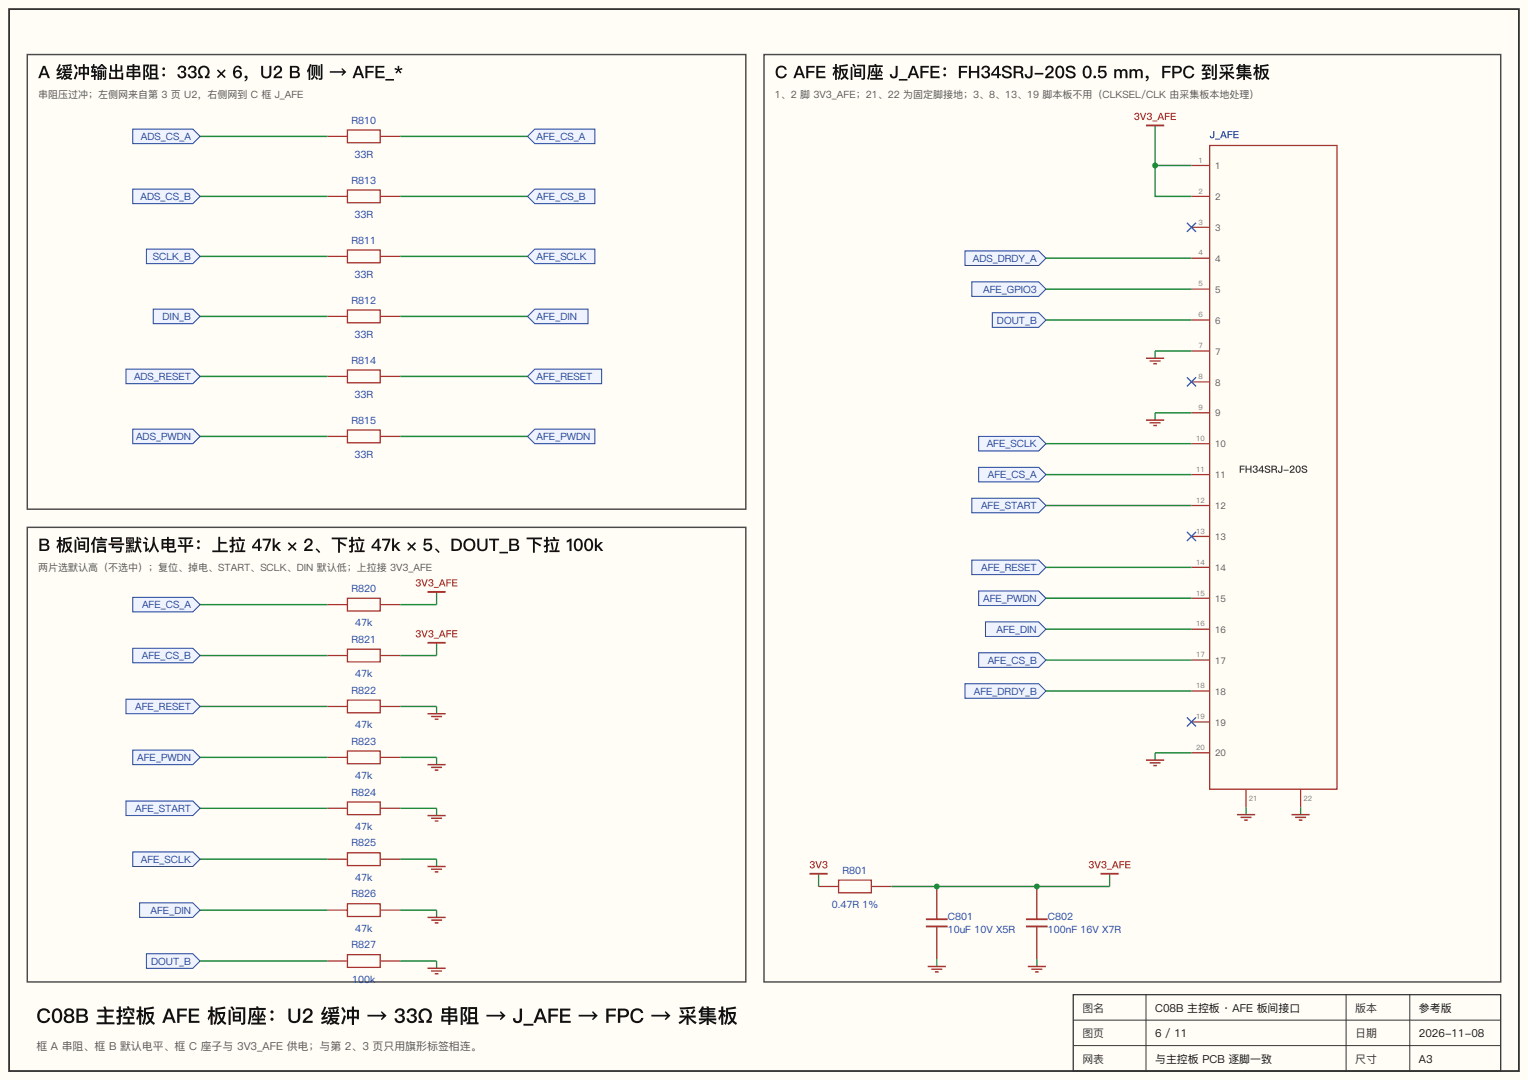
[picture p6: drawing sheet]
<svg xmlns="http://www.w3.org/2000/svg" width="444mm" height="314mm" viewBox="0 0 444 314" stroke-linecap="round" stroke-linejoin="round" font-family="sans-serif">
<path d="M0 0h444.5v314.3h-444.5z" fill="#fffdf6"/>
<path d="M2.6 2.6h439.3v309.1h-439.3z" fill="none" stroke="#333" stroke-width=".53"/>
<path d="M7.9 15.9h209.1v132.3h-209.1z" fill="none" stroke="#4a4a4a" stroke-width=".42"/>
<path d="M95.2 39.7h5.9M101.1 37.8h9.5v3.7h-9.5zM110.6 39.7h5.8" fill="none" stroke="#a8322d" stroke-width=".37"/>
<path d="M58.2 39.7h37" fill="none" stroke="#1f8a3a" stroke-width=".42"/>
<path d="M38.6 37.6h17.5l2.1 2.1-2.1 2.1h-17.5z" fill="#eef3ff"/>
<path d="M38.6 37.6h17.5l2.1 2.1-2.1 2.1h-17.5z" fill="none" stroke="#1d3f9a" stroke-width=".29"/>
<path d="M116.4 39.7h37.1" fill="none" stroke="#1f8a3a" stroke-width=".42"/>
<path d="M155.6 37.6h17.4v4.2h-17.4l-2.1-2.1z" fill="#eef3ff"/>
<path d="M155.6 37.6h17.4v4.2h-17.4l-2.1-2.1z" fill="none" stroke="#1d3f9a" stroke-width=".29"/>
<path d="M95.2 57.1h5.9M101.1 55.3h9.5v3.7h-9.5zM110.6 57.1h5.8" fill="none" stroke="#a8322d" stroke-width=".37"/>
<path d="M58.2 57.1h37" fill="none" stroke="#1f8a3a" stroke-width=".42"/>
<path d="M38.6 55h17.5l2.1 2.1-2.1 2.2h-17.5z" fill="#eef3ff"/>
<path d="M38.6 55h17.5l2.1 2.1-2.1 2.2h-17.5z" fill="none" stroke="#1d3f9a" stroke-width=".29"/>
<path d="M116.4 57.1h37.1" fill="none" stroke="#1f8a3a" stroke-width=".42"/>
<path d="M153.5 57.1l2.1-2.1h17.4v4.3h-17.4z" fill="#eef3ff"/>
<path d="M153.5 57.1l2.1-2.1h17.4v4.3h-17.4z" fill="none" stroke="#1d3f9a" stroke-width=".29"/>
<path d="M95.2 74.6h5.9M101.1 72.8h9.5v3.7h-9.5zM110.6 74.6h5.8" fill="none" stroke="#a8322d" stroke-width=".37"/>
<path d="M58.2 74.6h37" fill="none" stroke="#1f8a3a" stroke-width=".42"/>
<path d="M42.6 72.5h13.5l2.1 2.1-2.1 2.1h-13.5z" fill="#eef3ff"/>
<path d="M42.6 72.5h13.5l2.1 2.1-2.1 2.1h-13.5z" fill="none" stroke="#1d3f9a" stroke-width=".29"/>
<path d="M116.4 74.6h37.1" fill="none" stroke="#1f8a3a" stroke-width=".42"/>
<path d="M155.6 72.5h17.4v4.2h-17.4l-2.1-2.1z" fill="#eef3ff"/>
<path d="M155.6 72.5h17.4v4.2h-17.4l-2.1-2.1z" fill="none" stroke="#1d3f9a" stroke-width=".29"/>
<path d="M95.2 92.1h5.9M101.1 90.2h9.5v3.7h-9.5zM110.6 92.1h5.8" fill="none" stroke="#a8322d" stroke-width=".37"/>
<path d="M58.2 92.1h37" fill="none" stroke="#1f8a3a" stroke-width=".42"/>
<path d="M44.6 90h11.5l2.1 2.1-2.1 2.1h-11.5z" fill="#eef3ff"/>
<path d="M44.6 90h11.5l2.1 2.1-2.1 2.1h-11.5z" fill="none" stroke="#1d3f9a" stroke-width=".29"/>
<path d="M116.4 92.1h37.1" fill="none" stroke="#1f8a3a" stroke-width=".42"/>
<path d="M155.6 90h15.5v4.2h-15.5l-2.1-2.1z" fill="#eef3ff"/>
<path d="M155.6 90h15.5v4.2h-15.5l-2.1-2.1z" fill="none" stroke="#1d3f9a" stroke-width=".29"/>
<path d="M95.2 109.5h5.9M101.1 107.7h9.5v3.7h-9.5zM110.6 109.5h5.8" fill="none" stroke="#a8322d" stroke-width=".37"/>
<path d="M58.2 109.5h37" fill="none" stroke="#1f8a3a" stroke-width=".42"/>
<path d="M36.6 107.4h19.5l2.1 2.1-2.1 2.2h-19.5z" fill="#eef3ff"/>
<path d="M36.6 107.4h19.5l2.1 2.1-2.1 2.2h-19.5z" fill="none" stroke="#1d3f9a" stroke-width=".29"/>
<path d="M116.4 109.5h37.1" fill="none" stroke="#1f8a3a" stroke-width=".42"/>
<path d="M153.5 109.5l2.1-2.1h19.4v4.3h-19.4z" fill="#eef3ff"/>
<path d="M153.5 109.5l2.1-2.1h19.4v4.3h-19.4z" fill="none" stroke="#1d3f9a" stroke-width=".29"/>
<path d="M95.2 127h5.9M101.1 125.1h9.5v3.8h-9.5zM110.6 127h5.8" fill="none" stroke="#a8322d" stroke-width=".37"/>
<path d="M58.2 127h37" fill="none" stroke="#1f8a3a" stroke-width=".42"/>
<path d="M38.6 124.9h17.5l2.1 2.1-2.1 2.1h-17.5z" fill="#eef3ff"/>
<path d="M38.6 124.9h17.5l2.1 2.1-2.1 2.1h-17.5z" fill="none" stroke="#1d3f9a" stroke-width=".29"/>
<path d="M116.4 127h37.1" fill="none" stroke="#1f8a3a" stroke-width=".42"/>
<path d="M153.5 127l2.1-2.1h17.4v4.2h-17.4z" fill="#eef3ff"/>
<path d="M153.5 127l2.1-2.1h17.4v4.2h-17.4z" fill="none" stroke="#1d3f9a" stroke-width=".29"/>
<path d="M7.9 153.5h209.1v132.2h-209.1z" fill="none" stroke="#4a4a4a" stroke-width=".42"/>
<path d="M95.2 175.9h5.9M101.1 174.1h9.5v3.7h-9.5zM110.6 175.9h5.8" fill="none" stroke="#a8322d" stroke-width=".37"/>
<path d="M58.2 175.9h37" fill="none" stroke="#1f8a3a" stroke-width=".42"/>
<path d="M38.6 173.8h17.5l2.1 2.1-2.1 2.2h-17.5z" fill="#eef3ff"/>
<path d="M38.6 173.8h17.5l2.1 2.1-2.1 2.2h-17.5z" fill="none" stroke="#1d3f9a" stroke-width=".29"/>
<path d="M116.4 175.9h10.6M58.2 190.8h37" fill="none" stroke="#1f8a3a" stroke-width=".42"/>
<path d="M127 172.2v3.7" fill="none" stroke="#1f8a3a" stroke-width=".37"/>
<path d="M124.4 172.2h5.2" fill="none" stroke="#a8322d" stroke-width=".53"/>
<path d="M95.2 190.8h5.9M101.1 188.9h9.5v3.7h-9.5zM110.6 190.8h5.8" fill="none" stroke="#a8322d" stroke-width=".37"/>
<path d="M38.6 188.6h17.5l2.1 2.2-2.1 2.1h-17.5z" fill="#eef3ff"/>
<path d="M38.6 188.6h17.5l2.1 2.2-2.1 2.1h-17.5z" fill="none" stroke="#1d3f9a" stroke-width=".29"/>
<path d="M116.4 190.8h10.6M58.2 205.6h37" fill="none" stroke="#1f8a3a" stroke-width=".42"/>
<path d="M127 187.1v3.7" fill="none" stroke="#1f8a3a" stroke-width=".37"/>
<path d="M124.4 187.1h5.2" fill="none" stroke="#a8322d" stroke-width=".53"/>
<path d="M95.2 205.6h5.9M101.1 203.7h9.5v3.7h-9.5zM110.6 205.6h5.8" fill="none" stroke="#a8322d" stroke-width=".37"/>
<path d="M36.6 203.5h19.5l2.1 2.1-2.1 2.1h-19.5z" fill="#eef3ff"/>
<path d="M36.6 203.5h19.5l2.1 2.1-2.1 2.1h-19.5z" fill="none" stroke="#1d3f9a" stroke-width=".29"/>
<path d="M116.4 205.6h10.6M58.2 220.4h37" fill="none" stroke="#1f8a3a" stroke-width=".42"/>
<path d="M127 205.6v2.1" fill="none" stroke="#1f8a3a" stroke-width=".37"/>
<path d="M124.4 207.7h5.2M125.4 208.5h3.2M126.5 209.3h1" fill="none" stroke="#a8322d" stroke-width=".42"/>
<path d="M101.1 218.5h9.5v3.7h-9.5zM95.2 220.4h5.9M110.6 220.4h5.8" fill="none" stroke="#a8322d" stroke-width=".37"/>
<path d="M38.6 218.3h17.5l2.1 2.1-2.1 2.1h-17.5z" fill="#eef3ff"/>
<path d="M38.6 218.3h17.5l2.1 2.1-2.1 2.1h-17.5z" fill="none" stroke="#1d3f9a" stroke-width=".29"/>
<path d="M58.2 235.2h37M116.4 220.4h10.6" fill="none" stroke="#1f8a3a" stroke-width=".42"/>
<path d="M127 220.4v2.1" fill="none" stroke="#1f8a3a" stroke-width=".37"/>
<path d="M124.4 222.5h5.2M125.4 223.3h3.2M126.5 224.1h1" fill="none" stroke="#a8322d" stroke-width=".42"/>
<path d="M95.2 235.2h5.9M101.1 233.4h9.5v3.7h-9.5zM110.6 235.2h5.8" fill="none" stroke="#a8322d" stroke-width=".37"/>
<path d="M36.6 233.1h19.5l2.1 2.1-2.1 2.1h-19.5z" fill="#eef3ff"/>
<path d="M36.6 233.1h19.5l2.1 2.1-2.1 2.1h-19.5z" fill="none" stroke="#1d3f9a" stroke-width=".29"/>
<path d="M116.4 235.2h10.6M58.2 250h37" fill="none" stroke="#1f8a3a" stroke-width=".42"/>
<path d="M127 235.2v2.1" fill="none" stroke="#1f8a3a" stroke-width=".37"/>
<path d="M124.4 237.3h5.2M125.4 238.1h3.2M126.5 238.9h1" fill="none" stroke="#a8322d" stroke-width=".42"/>
<path d="M95.2 250h5.9M101.1 248.2h9.5v3.7h-9.5zM110.6 250h5.8" fill="none" stroke="#a8322d" stroke-width=".37"/>
<path d="M38.6 247.9h17.5l2.1 2.1-2.1 2.1h-17.5z" fill="#eef3ff"/>
<path d="M38.6 247.9h17.5l2.1 2.1-2.1 2.1h-17.5z" fill="none" stroke="#1d3f9a" stroke-width=".29"/>
<path d="M116.4 250h10.6M58.2 264.8h37" fill="none" stroke="#1f8a3a" stroke-width=".42"/>
<path d="M127 250v2.1" fill="none" stroke="#1f8a3a" stroke-width=".37"/>
<path d="M124.4 252.1h5.2M125.4 252.9h3.2M126.5 253.7h1" fill="none" stroke="#a8322d" stroke-width=".42"/>
<path d="M95.2 264.8h5.9M101.1 263h9.5v3.7h-9.5zM110.6 264.8h5.8" fill="none" stroke="#a8322d" stroke-width=".37"/>
<path d="M40.6 262.7h15.5l2.1 2.1-2.1 2.2h-15.5z" fill="#eef3ff"/>
<path d="M40.6 262.7h15.5l2.1 2.1-2.1 2.2h-15.5z" fill="none" stroke="#1d3f9a" stroke-width=".29"/>
<path d="M58.2 279.7h37M116.4 264.8h10.6" fill="none" stroke="#1f8a3a" stroke-width=".42"/>
<path d="M127 264.8v2.2" fill="none" stroke="#1f8a3a" stroke-width=".37"/>
<path d="M124.4 267h5.2M125.4 267.8h3.2M126.5 268.6h1" fill="none" stroke="#a8322d" stroke-width=".42"/>
<path d="M95.2 279.7h5.9M101.1 277.8h9.5v3.7h-9.5zM110.6 279.7h5.8" fill="none" stroke="#a8322d" stroke-width=".37"/>
<path d="M42.6 277.5h13.5l2.1 2.2-2.1 2.1h-13.5z" fill="#eef3ff"/>
<path d="M42.6 277.5h13.5l2.1 2.2-2.1 2.1h-13.5z" fill="none" stroke="#1d3f9a" stroke-width=".29"/>
<path d="M116.4 279.7h10.6" fill="none" stroke="#1f8a3a" stroke-width=".42"/>
<path d="M127 279.7v2.1" fill="none" stroke="#1f8a3a" stroke-width=".37"/>
<path d="M124.4 281.8h5.2M125.4 282.6h3.2M126.5 283.4h1" fill="none" stroke="#a8322d" stroke-width=".42"/>
<path d="M222.2 15.9h214.4v269.8h-214.4z" fill="none" stroke="#4a4a4a" stroke-width=".42"/>
<path d="M351.9 42.3h37v187.4h-37z" fill="#fffdf4"/>
<g fill="none" stroke="#a8322d" stroke-width=".37">
<path d="M346.6 48.2h5.3M346.6 57.1h5.3M351.9 42.3h37v187.4h-37zM346.6 66.1h5.3M346.6 75.1h5.3M346.6 84.1h5.3M346.6 93.1h5.3M346.6 102.1h5.3M346.6 111.1h5.3M346.6 120.1h5.3M346.6 129.1h5.3M346.6 138.1h5.3"/>
<path d="M346.6 147.1h5.3M346.6 156.1h5.3M346.6 165.1h5.3M346.6 174.1h5.3M346.6 183.1h5.3M346.6 192.1h5.3M346.6 201.1h5.3M346.6 210.1h5.3M346.6 219.1h5.3M362.5 229.7v5.2M378.4 229.7v5.2"/>
</g>
<path d="M345.3 64.8l2.6 2.7M347.9 64.8l-2.6 2.7" fill="none" stroke="#2050c0" stroke-width=".37"/>
<path d="M304.3 75.1h42.3" fill="none" stroke="#1f8a3a" stroke-width=".42"/>
<path d="M280.7 73h21.5l2.1 2.1-2.1 2.2h-21.5z" fill="#eef3ff"/>
<path d="M280.7 73h21.5l2.1 2.1-2.1 2.2h-21.5z" fill="none" stroke="#1d3f9a" stroke-width=".29"/>
<path d="M304.3 84.1h42.3" fill="none" stroke="#1f8a3a" stroke-width=".42"/>
<path d="M282.7 82h19.5l2.1 2.1-2.1 2.2h-19.5z" fill="#eef3ff"/>
<path d="M282.7 82h19.5l2.1 2.1-2.1 2.2h-19.5z" fill="none" stroke="#1d3f9a" stroke-width=".29"/>
<path d="M304.3 93.1h42.3" fill="none" stroke="#1f8a3a" stroke-width=".42"/>
<path d="M288.7 91h13.5l2.1 2.1-2.1 2.1h-13.5z" fill="#eef3ff"/>
<path d="M288.7 91h13.5l2.1 2.1-2.1 2.1h-13.5z" fill="none" stroke="#1d3f9a" stroke-width=".29"/>
<path d="M336 102.1h10.6M304.3 129.1h42.3M336 120.1h10.6" fill="none" stroke="#1f8a3a" stroke-width=".42"/>
<path d="M336 102.1v2.1M336 120.1v2.1" fill="none" stroke="#1f8a3a" stroke-width=".37"/>
<path d="M333.4 104.2h5.3M334.4 105h3.2M335.5 105.8h1M333.4 122.2h5.3M334.4 123h3.2M335.5 123.8h1" fill="none" stroke="#a8322d" stroke-width=".42"/>
<path d="M345.3 109.8l2.6 2.6M347.9 109.8l-2.6 2.6" fill="none" stroke="#2050c0" stroke-width=".37"/>
<path d="M284.7 127h17.5l2.1 2.1-2.1 2.1h-17.5z" fill="#eef3ff"/>
<path d="M284.7 127h17.5l2.1 2.1-2.1 2.1h-17.5z" fill="none" stroke="#1d3f9a" stroke-width=".29"/>
<path d="M304.3 138.1h42.3" fill="none" stroke="#1f8a3a" stroke-width=".42"/>
<path d="M284.7 136h17.5l2.1 2.1-2.1 2.1h-17.5z" fill="#eef3ff"/>
<path d="M284.7 136h17.5l2.1 2.1-2.1 2.1h-17.5z" fill="none" stroke="#1d3f9a" stroke-width=".29"/>
<path d="M304.3 147.1h42.3" fill="none" stroke="#1f8a3a" stroke-width=".42"/>
<path d="M282.7 145h19.5l2.1 2.1-2.1 2.1h-19.5z" fill="#eef3ff"/>
<path d="M282.7 145h19.5l2.1 2.1-2.1 2.1h-19.5z" fill="none" stroke="#1d3f9a" stroke-width=".29"/>
<path d="M345.3 154.8l2.6 2.6M347.9 154.8l-2.6 2.6" fill="none" stroke="#2050c0" stroke-width=".37"/>
<path d="M304.3 165.1h42.3" fill="none" stroke="#1f8a3a" stroke-width=".42"/>
<path d="M282.7 163h19.5l2.1 2.1-2.1 2.1h-19.5z" fill="#eef3ff"/>
<path d="M282.7 163h19.5l2.1 2.1-2.1 2.1h-19.5z" fill="none" stroke="#1d3f9a" stroke-width=".29"/>
<path d="M304.3 174.1h42.3" fill="none" stroke="#1f8a3a" stroke-width=".42"/>
<path d="M284.7 172h17.5l2.1 2.1-2.1 2.1h-17.5z" fill="#eef3ff"/>
<path d="M284.7 172h17.5l2.1 2.1-2.1 2.1h-17.5z" fill="none" stroke="#1d3f9a" stroke-width=".29"/>
<path d="M304.3 183.1h42.3" fill="none" stroke="#1f8a3a" stroke-width=".42"/>
<path d="M286.7 181h15.5l2.1 2.1-2.1 2.1h-15.5z" fill="#eef3ff"/>
<path d="M286.7 181h15.5l2.1 2.1-2.1 2.1h-15.5z" fill="none" stroke="#1d3f9a" stroke-width=".29"/>
<path d="M304.3 192.1h42.3" fill="none" stroke="#1f8a3a" stroke-width=".42"/>
<path d="M284.7 190h17.5l2.1 2.1-2.1 2.1h-17.5z" fill="#eef3ff"/>
<path d="M284.7 190h17.5l2.1 2.1-2.1 2.1h-17.5z" fill="none" stroke="#1d3f9a" stroke-width=".29"/>
<path d="M304.3 201.1h42.3" fill="none" stroke="#1f8a3a" stroke-width=".42"/>
<path d="M280.7 199h21.5l2.1 2.1-2.1 2.1h-21.5z" fill="#eef3ff"/>
<path d="M280.7 199h21.5l2.1 2.1-2.1 2.1h-21.5z" fill="none" stroke="#1d3f9a" stroke-width=".29"/>
<path d="M345.3 208.8l2.6 2.6M347.9 208.8l-2.6 2.6" fill="none" stroke="#2050c0" stroke-width=".37"/>
<path d="M336 40.2v8M346.6 48.2h-10.6v8.9h10.6M336 219.1h10.6M259.3 258h63.5" fill="none" stroke="#1f8a3a" stroke-width=".42"/>
<path d="M336 36.5v3.7M336 219.1v2.1M362.5 234.9v2.2M378.4 234.9v2.2M238.1 254.3v3.7M322.8 254.3v3.7M272.5 279.1v2.2M301.6 279.1v2.2" fill="none" stroke="#1f8a3a" stroke-width=".37"/>
<g fill="none" stroke="#a8322d" stroke-width=".42">
<path d="M333.4 221.2h5.3M334.4 222h3.2M335.5 222.8h1M359.8 237.1h5.3M360.9 237.9h3.2M361.9 238.7h1.1M375.7 237.1h5.3M376.8 237.9h3.1M377.8 238.7h1.1M269.9 281.3h5.3M270.9 282h3.2M272 282.8h1"/>
<path d="M299 281.3h5.3M300 282h3.2M301.1 282.8h1.1"/>
</g>
<path d="M333.4 36.5h5.3M235.5 254.3h5.3M320.1 254.3h5.3M269.3 267.5h6.4M269.3 269.6h6.4M298.4 267.5h6.4M298.4 269.6h6.4" fill="none" stroke="#a8322d" stroke-width=".53"/>
<path d="M238.1 258h5.8M243.9 256.1h9.6v3.7h-9.6zM253.5 258h5.8M272.5 258v9.5M301.6 258v9.5M272.5 269.6v9.5M301.6 269.6v9.5" fill="none" stroke="#a8322d" stroke-width=".37"/>
<path d="M312.2 289.5h124.4v22.2h-124.4z" fill="none" stroke="#333" stroke-width=".37"/>
<path d="M312.2 296.9h124.4M333.4 289.5v22.2M391.6 289.5v22.2M410.1 289.5v22.2M312.2 304.3h124.4" fill="none" stroke="#333" stroke-width=".29"/>
<g fill="#1f8a3a">
<circle cx="301.6" cy="258" r=".85"/>
<circle cx="336" cy="48.2" r=".85"/>
<circle cx="272.5" cy="258" r=".85"/>
</g>
<text font-size="5.8" fill="#111" x="10.6" y="297.7">C08B 主控板 AFE 板间座：U2 缓冲 → 33Ω 串阻 → J_AFE → FPC → 采集板</text>
<g font-size="5" fill="#111">
<text x="11.1" y="22.8">A 缓冲输出串阻：33Ω × 6，U2 B 侧 → AFE_*</text>
<text x="225.4" y="22.8">C AFE 板间座 J_AFE：FH34SRJ-20S 0.5 mm，FPC 到采集板</text>
<text x="11.1" y="160.3">B 板间信号默认电平：上拉 47k × 2、下拉 47k × 5、DOUT_B 下拉 100k</text>
</g>
<g font-size="3.2" fill="#333">
<text x="314.9" y="294.5">图名</text>
<text x="394.2" y="294.5">版本</text>
<text x="314.9" y="301.9">图页</text>
<text x="394.2" y="301.9">日 期</text>
<text x="314.9" y="309.3">网 表</text>
<text x="394.2" y="309.3">尺寸</text>
</g>
<g font-size="3.2" fill="#111">
<text x="336" y="294.5">C08B 主控板 · AFE 板间接口</text>
<text x="412.7" y="294.5">参考版</text>
<text x="336" y="301.9">6 / 11</text>
<text x="412.7" y="301.9">2026-11-08</text>
<text x="336" y="309.3">与主控板 PCB 逐脚一致</text>
<text x="412.7" y="309.3">A3</text>
</g>
<text font-size="3.2" fill="#555" x="10.6" y="305.6">框 A 串阻、框 B 默认电平、框 C 座子与 3V3_AFE 供电；与第 2、3 页只用旗形标签相连。</text>
<g font-size="2.9" fill="#555">
<text x="11.1" y="28.6">串阻压过冲；左侧网 来自 第 3 页 U2，右侧网 到 C 框 J_AFE</text>
<text x="225.4" y="28.6">1、2 脚 3V3_AFE；21、22 为固定脚接地；3、8、13、19 脚本板不用（CLKSEL/CLK 由采集板本地处理）</text>
<text x="11.1" y="166.2">两片选默认高（不选中）；复位、掉电、START、SCLK、DIN 默认低；上拉接 3V3_AFE</text>
</g>
<g font-size="2.9" fill="#1d3f9a">
<text x="102.2" y="36">R810</text>
<text x="41" y="40.7">ADS_CS_A</text>
<text x="156.1" y="40.7">AFE_CS_A</text>
<text x="351.9" y="40.2">J_AFE</text>
<text x="103.1" y="46">33R</text>
<text x="102.2" y="53.4">R813</text>
<text x="40.9" y="58.2">ADS_CS_B</text>
<text x="156.1" y="58.2">AFE_CS_B</text>
<text x="103.1" y="63.5">33R</text>
<text x="102.2" y="70.9">R811</text>
<text x="44.5" y="75.7">SCLK_B</text>
<text x="156.1" y="75.7">AFE_SCLK</text>
<text x="283" y="76.2">ADS_DRDY_A</text>
<text x="103.1" y="81">33R</text>
<text x="102.2" y="88.4">R812</text>
<text x="286" y="85.2">AFE_GPIO3</text>
<text x="47.3" y="93.1">DIN_B</text>
<text x="156.1" y="93.1">AFE_DIN</text>
<text x="290" y="94.2">DOUT_B</text>
<text x="103.1" y="98.4">33R</text>
<text x="102.2" y="105.8">R814</text>
<text x="39" y="110.6">ADS_RESET</text>
<text x="156.1" y="110.6">AFE_RESET</text>
<text x="103.1" y="115.9">33R</text>
<text x="102.2" y="123.3">R815</text>
<text x="39.6" y="128.1">ADS_PWDN</text>
<text x="156.1" y="128.1">AFE_PWDN</text>
<text x="287" y="130.2">AFE_SCLK</text>
<text x="103.1" y="133.3">33R</text>
<text x="287.4" y="139.2">AFE_CS_A</text>
<text x="285.4" y="148.2">AFE_START</text>
<text x="285.4" y="166.2">AFE_RESET</text>
<text x="102.2" y="172.2">R820</text>
<text x="41.3" y="177">AFE_CS_A</text>
<text x="286" y="175.2">AFE_PWDN</text>
<text x="103.3" y="182.3">47k</text>
<text x="289.9" y="184.2">AFE_DIN</text>
<text x="41.3" y="191.8">AFE_CS_B</text>
<text x="102.2" y="187.1">R821</text>
<text x="103.3" y="197.1">47k</text>
<text x="287.3" y="193.1">AFE_CS_B</text>
<text x="102.2" y="201.9">R822</text>
<text x="283.3" y="202.1">AFE_DRDY_B</text>
<text x="39.3" y="206.6">AFE_RESET</text>
<text x="103.3" y="211.9">47k</text>
<text x="39.9" y="221.5">AFE_PWDN</text>
<text x="102.2" y="216.7">R823</text>
<text x="103.3" y="226.7">47k</text>
<text x="102.2" y="231.5">R824</text>
<text x="39.3" y="236.3">AFE_START</text>
<text x="103.3" y="241.6">47k</text>
<text x="41" y="251.1">AFE_SCLK</text>
<text x="102.2" y="246.3">R825</text>
<text x="103.3" y="256.4">47k</text>
<text x="245.1" y="254.3">R801</text>
<text x="102.2" y="261.1">R826</text>
<text x="43.8" y="265.9">AFE_DIN</text>
<text x="241.9" y="264.3">0.47R 1%</text>
<text x="275.7" y="267.8">C801</text>
<text x="304.8" y="267.8">C802</text>
<text x="102.2" y="276">R827</text>
<text x="103.3" y="271.2">47k</text>
<text x="275.7" y="271.5">10uF 10V X5R</text>
<text x="304.8" y="271.5">100nF 16V X7R</text>
<text x="44" y="280.7">DOUT_B</text>
<text x="102.4" y="286">100k</text>
</g>
<g font-size="2.9" fill="#a8322d">
<text x="329.8" y="34.9">3V3_AFE</text>
<text x="120.8" y="170.7">3V3_AFE</text>
<text x="120.8" y="185.5">3V3_AFE</text>
<text x="235.4" y="252.7">3V3</text>
<text x="316.6" y="252.7">3V3_AFE</text>
</g>
<text font-size="2.9" fill="#333" x="360.4" y="137.6">FH34SRJ-20S</text>
<g font-size="2.6" fill="#555">
<text x="353.5" y="49.2">1</text>
<text x="353.5" y="58.2">2</text>
<text x="353.5" y="67.2">3</text>
<text x="353.5" y="76.2">4</text>
<text x="353.5" y="85.2">5</text>
<text x="353.5" y="94.2">6</text>
<text x="353.5" y="103.2">7</text>
<text x="353.5" y="112.2">8</text>
<text x="353.5" y="121.2">9</text>
<text x="353.5" y="130.2">10</text>
<text x="353.5" y="139.2">11</text>
<text x="353.5" y="148.2">12</text>
<text x="353.5" y="157.2">13</text>
<text x="353.5" y="166.2">14</text>
<text x="353.5" y="175.2">15</text>
<text x="353.5" y="184.2">16</text>
<text x="353.5" y="193.1">17</text>
<text x="353.5" y="202.1">18</text>
<text x="353.5" y="211.1">19</text>
<text x="353.5" y="220.1">20</text>
</g>
<g font-size="2.1" fill="#777">
<text x="348.6" y="47.4">1</text>
<text x="348.6" y="56.4">2</text>
<text x="348.6" y="65.4">3</text>
<text x="348.6" y="74.3">4</text>
<text x="348.6" y="83.3">5</text>
<text x="348.6" y="92.3">6</text>
<text x="348.6" y="101.3">7</text>
<text x="348.6" y="110.3">8</text>
<text x="348.6" y="119.3">9</text>
<text x="348" y="128.3">10</text>
<text x="348" y="137.3">11</text>
<text x="348" y="146.3">12</text>
<text x="348" y="155.3">13</text>
<text x="348" y="164.3">14</text>
<text x="348" y="173.3">15</text>
<text x="348" y="182.3">16</text>
<text x="348" y="191.3">17</text>
<text x="348" y="200.3">18</text>
<text x="348" y="209.3">19</text>
<text x="348" y="218.3">20</text>
<text x="363.3" y="233.1">21</text>
<text x="379.1" y="233.1">22</text>
</g>
</svg>
